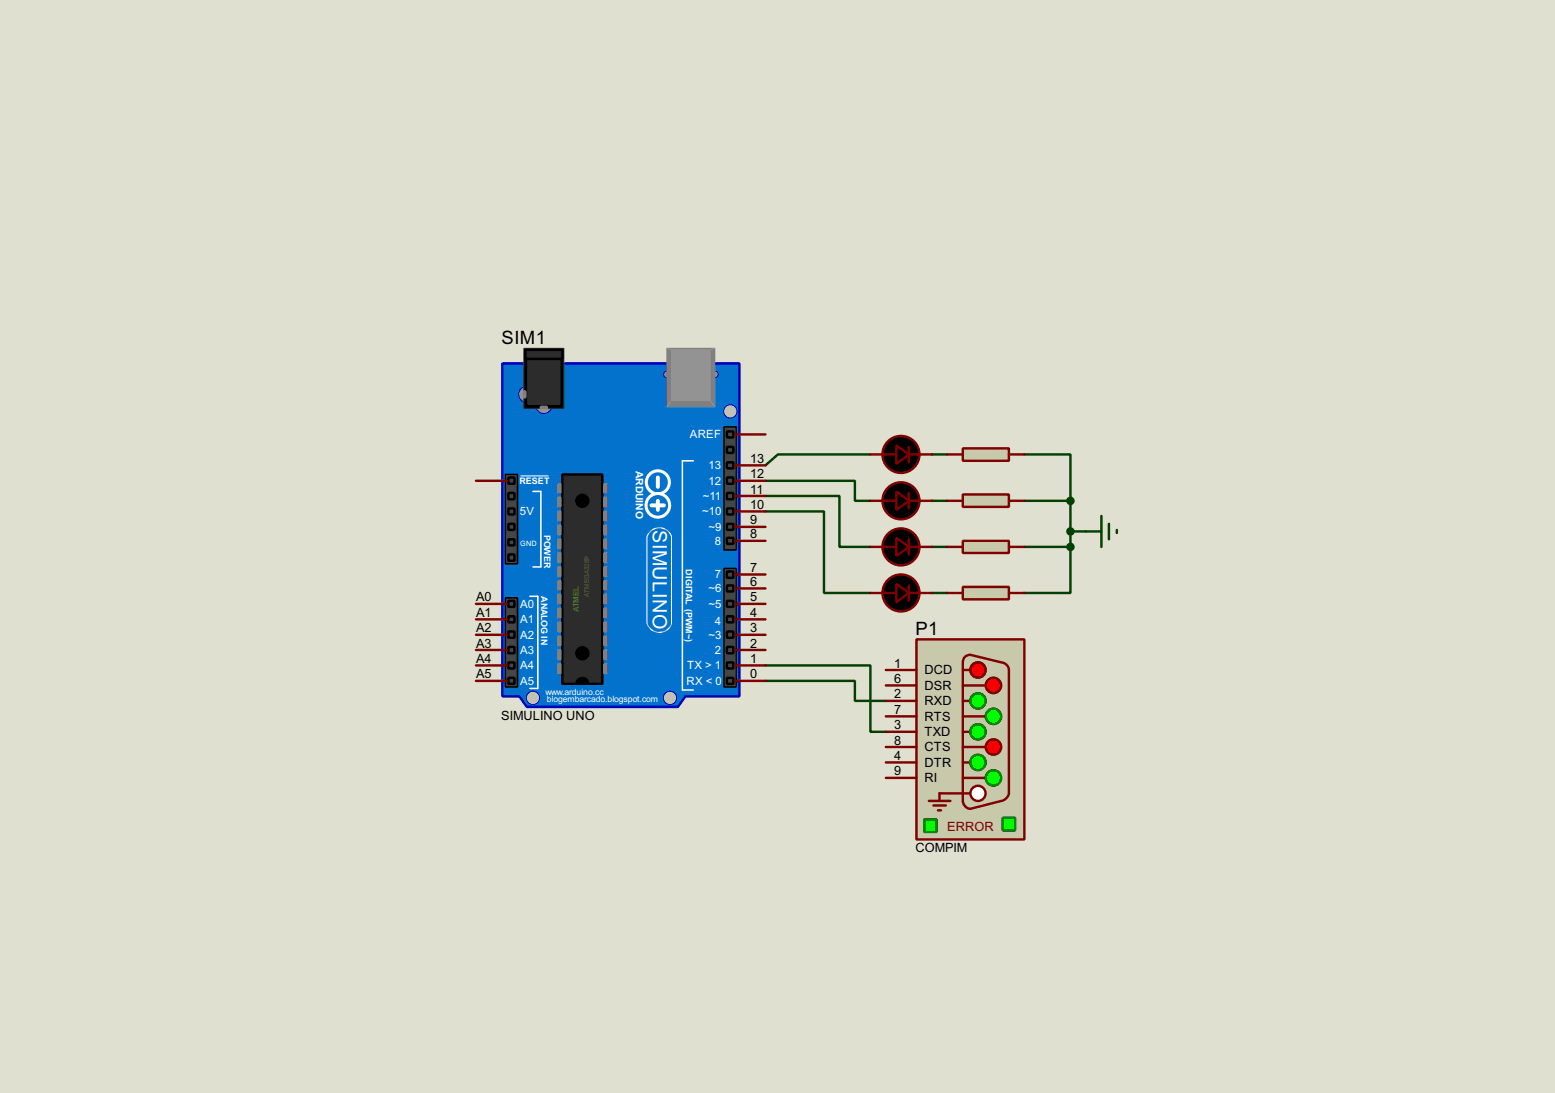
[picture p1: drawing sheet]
<svg xmlns="http://www.w3.org/2000/svg" width="256mm" height="180mm" viewBox="0 0 256 180" stroke-linecap="round" stroke-linejoin="round" font-family="sans-serif">
<path d="M0 0h256.5v180.3h-256.5z" fill="#e0e0d0"/>
<g fill="none" stroke="#004000" stroke-width=".4">
<path d="M126.3 79.3h14.7v3.3h2.6M143.6 75h-15.3l-2 1.8M153.7 75h2.6M169 75h7.6v7.6M126.3 81.8h12.2v8.4h5.1M126.3 84.4h9.6v13.4h7.7M153.7 82.6h2.6M153.7 90.2h2.6M153.7 97.8h2.6M169 82.6h7.6M169 90.2h7.6M176.6 90.2v7.6h-7.6"/>
<path d="M176.6 82.6v7.6M176.6 87.7h2.5M126.3 109.8h17.3v10.9h2.5M126.3 112.3h14.7v3.3h5.1"/>
</g>
<path d="M82.9 60h39.1v54.9h-8.9l-1.3 1.7h-24.9l-1.2-1.7h-2.8z" fill-rule="evenodd" fill="#0272cc" stroke="#0000c0" stroke-width=".4"/>
<path d="M114.4 76h-1.8v37.8h1.8M87.4 98.4h1.3v15.2M89.2 81.1v12.4" fill="none" stroke="#fff" stroke-width=".25"/>
<circle cx="108.7" cy="89.2" r="2.15" fill="#c8c8aa"/>
<circle cx="108.7" cy="89.2" r="2.15" fill="#0272cc"/>
<circle cx="108.7" cy="89.2" r="2.15" fill="none" stroke="#c8c8aa" stroke-width=".16"/>
<circle cx="108.7" cy="89.2" r="2.15" fill="none" stroke="#fff" stroke-width=".16" stroke-dasharray="2 1 .5 1 .5 1"/>
<circle cx="108.7" cy="102.2" r="2.15" fill="#c8c8aa"/>
<circle cx="108.7" cy="102.2" r="2.15" fill="#0272cc"/>
<circle cx="108.7" cy="102.2" r="2.15" fill="none" stroke="#c8c8aa" stroke-width=".16"/>
<circle cx="108.7" cy="102.2" r="2.15" fill="none" stroke="#fff" stroke-width=".16" stroke-dasharray=".5 1"/>
<path d="M106.5 88.7h4.6v14h-4.6z" fill="#0272cc" stroke="#0272cc" stroke-width=".4"/>
<path d="M106.7 88.4v14.5M110.8 88.4v14.5" fill="none" stroke="#fff" stroke-width=".16"/>
<path d="M106.7 87.7l-.5 1.3M110.8 87.7l.5 1.3M106.2 102.2l.8 2.5M111.3 102.2l-.5 1.7" fill="none" stroke="#0272cc" stroke-width=".4"/>
<g fill="#0272cc" stroke="#fff" stroke-width=".5">
<circle cx="108.5" cy="79.6" r="1.9"/>
<circle cx="108.5" cy="83.4" r="1.95"/>
</g>
<path d="M108.5 78.8v1.5M107.5 83.4h2M108.5 82.6v1.5" fill="none" stroke="#fff" stroke-width=".65"/>
<path d="M87.9 81.1h1.3M87.9 93.5h1.3M87.4 113.6h1.3" fill="none" stroke="#fff" stroke-width=".25"/>
<path d="M85.9 78.5h4.6" fill="none" stroke="#fff" stroke-width=".16"/>
<g fill="#c0c0c0" stroke="#0000c0" stroke-width=".16">
<circle cx="110.5" cy="115.1" r="1.1"/>
<circle cx="87.9" cy="115.1" r="1.1"/>
<circle cx="120.4" cy="67.9" r="1.1"/>
</g>
<g fill="#464646" stroke="#000" stroke-width=".25">
<path d="M83.4 78.3h2v14.7h-2z"/>
<path d="M83.4 98.6h2v14.7h-2z"/>
<path d="M119.4 70.4h2.1v20.3h-2.1z"/>
<path d="M119.4 93.8h2.1v19.5h-2.1z"/>
</g>
<path d="M92.8 78.3h6.6v34.5h-6.6z" fill="#2c2c2c" stroke="#000" stroke-width=".4"/>
<g fill="#000" stroke="#000" stroke-width=".16">
<circle cx="96" cy="82.6" r="1.1"/>
<circle cx="96" cy="112.8" r="1.1"/>
<circle cx="96" cy="107.8" r="1.1"/>
</g>
<path d="M92.5 113.6h7.1" fill="none" stroke="#0272cc" stroke-width="1.2"/>
<g fill="#939393" stroke="#0000c0" stroke-width=".16">
<circle cx="117.9" cy="61.8" r=".55"/>
<circle cx="110" cy="61.8" r=".55"/>
</g>
<path d="M110 57.5h7.9v9.6h-7.9z" fill="#808080" stroke="#808080" stroke-width=".16"/>
<path d="M110.8 57.7h6.3v8.4h-6.3z" fill="#939393" stroke="#939393" stroke-width=".16"/>
<path d="M110 57.5l.8 .2M117.9 57.5l-.8 .2M110.8 66.1l-.8 1M117.1 66.1l.8 1" fill="none" stroke="#939393" stroke-width=".16"/>
<g fill="#939393" stroke="#0000c0" stroke-width=".16">
<circle cx="89.7" cy="66.9" r="1.35"/>
<circle cx="86.9" cy="65.1" r="1.35"/>
</g>
<path d="M86.4 57.5h6.6v9.9h-6.6z" fill="#000" stroke="#2c2c2c" stroke-width=".16"/>
<g fill="#808080" stroke="#808080" stroke-width=".4">
<path d="M89.2 67.1h1v.3h-1z"/>
<path d="M86.4 64.6h.3v1h-.3z"/>
</g>
<path d="M87.2 58.2h5.1v8.4h-5.1z" fill="#2c2c2c" stroke="#2c2c2c" stroke-width=".4"/>
<path d="M86.7 57.7h6.1v1.5h-6.1z" fill="#2c2c2c" stroke="#000" stroke-width=".4"/>
<g fill="#808080" stroke="#808080" stroke-width=".25">
<path d="M99.6 79.8h.5v1.5h-.5z"/>
<path d="M99.6 82.1h.5v1.5h-.5z"/>
<path d="M99.6 84.4h.5v1.5h-.5z"/>
<path d="M99.6 86.7h.5v1.5h-.5z"/>
<path d="M99.6 89h.5v1.5h-.5z"/>
<path d="M99.6 91.2h.5v1.6h-.5z"/>
<path d="M99.6 93.5h.5v1.6h-.5z"/>
<path d="M99.6 95.8h.5v1.5h-.5z"/>
<path d="M99.6 98.1h.5v1.5h-.5z"/>
<path d="M99.6 100.4h.5v1.5h-.5z"/>
<path d="M99.6 102.7h.5v1.5h-.5z"/>
<path d="M99.6 105h.5v1.5h-.5z"/>
<path d="M99.6 107.2h.5v1.6h-.5z"/>
<path d="M99.6 109.5h.5v1.6h-.5z"/>
<path d="M92 79.8h.5v1.5h-.5z"/>
<path d="M92 82.1h.5v1.5h-.5z"/>
<path d="M92 84.4h.5v1.5h-.5z"/>
<path d="M92 86.7h.5v1.5h-.5z"/>
<path d="M92 89h.5v1.5h-.5z"/>
<path d="M92 91.2h.5v1.6h-.5z"/>
<path d="M92 93.5h.5v1.6h-.5z"/>
<path d="M92 95.8h.5v1.5h-.5z"/>
<path d="M92 98.1h.5v1.5h-.5z"/>
<path d="M92 100.4h.5v1.5h-.5z"/>
<path d="M92 102.7h.5v1.5h-.5z"/>
<path d="M92 105h.5v1.5h-.5z"/>
<path d="M92 107.2h.5v1.6h-.5z"/>
<path d="M92 109.5h.5v1.6h-.5z"/>
</g>
<g fill="#464646" stroke="#000" stroke-width=".4">
<path d="M83.9 81.3h1v1.1h-1z"/>
<path d="M83.9 86.4h1v1h-1z"/>
<path d="M83.9 91.5h1v1h-1z"/>
<path d="M83.9 99.1h1v1h-1z"/>
<path d="M83.9 101.7h1v1h-1z"/>
<path d="M83.9 104.2h1v1h-1z"/>
<path d="M83.9 106.7h1v1.1h-1z"/>
<path d="M83.9 109.3h1v1h-1z"/>
<path d="M83.9 111.8h1v1h-1z"/>
<path d="M83.9 89h1v1h-1z"/>
<path d="M83.9 83.9h1v1h-1z"/>
<path d="M83.9 78.8h1v1h-1z"/>
<path d="M119.9 71.2h1.1v1h-1.1z"/>
<path d="M119.9 76.3h1.1v1h-1.1z"/>
<path d="M119.9 78.8h1.1v1h-1.1z"/>
<path d="M119.9 81.3h1.1v1.1h-1.1z"/>
<path d="M119.9 83.9h1.1v1h-1.1z"/>
<path d="M119.9 86.4h1.1v1h-1.1z"/>
<path d="M119.9 73.7h1.1v1h-1.1z"/>
<path d="M119.9 94.3h1.1v1h-1.1z"/>
<path d="M119.9 96.6h1.1v1h-1.1z"/>
<path d="M119.9 99.1h1.1v1h-1.1z"/>
<path d="M119.9 101.7h1.1v1h-1.1z"/>
<path d="M119.9 104.2h1.1v1h-1.1z"/>
<path d="M119.9 106.7h1.1v1.1h-1.1z"/>
<path d="M119.9 109.3h1.1v1h-1.1z"/>
<path d="M119.9 111.8h1.1v1h-1.1z"/>
<path d="M119.9 88.7h1.1v1h-1.1z"/>
</g>
<g fill="none" stroke="#800000" stroke-width=".4">
<path d="M78.5 79.3h5.1M121.2 79.3h5.1M121.2 76.8h5.1M121.2 71.7h5.1M143.6 75h4.3M149.9 73.7v2.6M149.9 75h3.8M78.5 99.6h5.1M121.2 99.6h5.1M121.2 97.1h5.1M121.2 94.8h5.1M121.2 89.2h5.1"/>
<path d="M121.2 86.9h5.1M121.2 84.4h5.1M121.2 81.8h5.1M78.5 112.3h5.1M78.5 109.8h5.1M78.5 107.2h5.1M78.5 104.7h5.1M78.5 102.2h5.1M121.2 112.3h5.1M121.2 109.8h5.1M121.2 107.2h5.1M121.2 104.7h5.1"/>
<path d="M121.2 102.2h5.1"/>
</g>
<g fill="#000" stroke="#800000" stroke-width=".4">
<path d="M147.9 73.5l2 1.5-2 1.5z"/>
<circle cx="148.6" cy="75" r="3.1"/>
</g>
<path d="M158.8 74h7.6v2h-7.6z" fill="#c8c8aa" stroke="#800000" stroke-width=".4"/>
<path d="M156.3 75h2.5M166.4 75h2.6M143.6 82.6h4.3M149.9 81.3v2.6M149.9 82.6h3.8" fill="none" stroke="#800000" stroke-width=".4"/>
<g fill="#000" stroke="#800000" stroke-width=".4">
<path d="M147.9 81.1l2 1.5-2 1.5z"/>
<circle cx="148.6" cy="82.6" r="3.1"/>
</g>
<path d="M158.8 81.6h7.6v2h-7.6z" fill="#c8c8aa" stroke="#800000" stroke-width=".4"/>
<path d="M143.6 90.2h4.3M149.9 89v2.5M149.9 90.2h3.8M156.3 82.6h2.5M166.4 82.6h2.6" fill="none" stroke="#800000" stroke-width=".4"/>
<g fill="#000" stroke="#800000" stroke-width=".4">
<path d="M147.9 88.7l2 1.5-2 1.5z"/>
<circle cx="148.6" cy="90.2" r="3.1"/>
</g>
<path d="M158.8 89.2h7.6v2h-7.6z" fill="#c8c8aa" stroke="#800000" stroke-width=".4"/>
<path d="M143.6 97.8h4.3M149.9 96.6v2.5M149.9 97.8h3.8M156.3 90.2h2.5M166.4 90.2h2.6" fill="none" stroke="#800000" stroke-width=".4"/>
<g fill="#000" stroke="#800000" stroke-width=".4">
<path d="M147.9 96.3l2 1.5-2 1.6z"/>
<circle cx="148.6" cy="97.8" r="3.1"/>
</g>
<path d="M158.8 96.8h7.6v2.1h-7.6z" fill="#c8c8aa" stroke="#800000" stroke-width=".4"/>
<path d="M156.3 97.8h2.5M166.4 97.8h2.6" fill="none" stroke="#800000" stroke-width=".4"/>
<path d="M179.1 87.7h2.6M181.7 85.1v5.1M182.9 86.4v2.6M184.2 87.4v.5" fill="none" stroke="#004000" stroke-width=".4"/>
<g fill="#004000" stroke="#004000" stroke-width=".4">
<circle cx="176.5" cy="90.2" r=".5"/>
<circle cx="176.5" cy="82.6" r=".5"/>
<circle cx="176.5" cy="87.7" r=".5"/>
</g>
<path d="M151.2 105.5h17.8v33h-17.8z" fill="#c8c8aa" stroke="#800000" stroke-width=".4"/>
<path d="M159 108.5l.6-.4 .5-.1 5.1 1.3a1.35 1.35 0 0 1 1.2 1.2v20.4a1.59 1.59 0 0 1-1.2 1.2l-5.1 1.3a1.36 1.36 0 0 1-1.3-1.3v-22.8z" fill-rule="evenodd" fill="#c8c8aa" stroke="#800000" stroke-width=".4"/>
<g fill="none" stroke="#800000" stroke-width=".4">
<path d="M158.8 110.5h1.3M158.8 113.1h3.8M158.8 115.6h1.3M158.8 118.2h3.8M152.5 135.2h2v2h-2zM153.2 132.1h3.6M154 132.9h2M154.7 133.7h.5M158.8 120.7h1.3M158.8 123.2h3.8M158.8 125.8h1.3M158.8 128.3h3.8"/>
<path d="M160.1 130.9h-5.1v1.2M165.4 134.9h2v2.1h-2z"/>
<circle cx="161.3" cy="110.5" r="1.25"/>
<circle cx="161.3" cy="115.6" r="1.25"/>
<circle cx="163.8" cy="113.1" r="1.25"/>
<circle cx="163.8" cy="118.2" r="1.25"/>
<circle cx="161.3" cy="120.7" r="1.25"/>
<circle cx="161.3" cy="125.8" r="1.25"/>
<circle cx="163.8" cy="123.2" r="1.25"/>
<circle cx="163.8" cy="128.3" r="1.25"/>
</g>
<circle cx="161.3" cy="130.9" r="1.25" fill="#feffff" stroke="#800000" stroke-width=".4"/>
<g fill="#0f0" stroke="#008000" stroke-width=".4">
<circle cx="161.3" cy="120.7" r="1.25"/>
<circle cx="161.3" cy="115.6" r="1.25"/>
</g>
<circle cx="163.8" cy="123.2" r="1.25" fill="#f00" stroke="#800000" stroke-width=".4"/>
<circle cx="163.8" cy="118.2" r="1.25" fill="#0f0" stroke="#008000" stroke-width=".4"/>
<circle cx="163.8" cy="113.1" r="1.25" fill="#f00" stroke="#800000" stroke-width=".4"/>
<circle cx="161.3" cy="125.8" r="1.25" fill="#0f0" stroke="#008000" stroke-width=".4"/>
<circle cx="161.3" cy="110.5" r="1.25" fill="#f00" stroke="#800000" stroke-width=".4"/>
<circle cx="163.8" cy="128.3" r="1.25" fill="#0f0" stroke="#008000" stroke-width=".4"/>
<g fill="#0f0" stroke="#008000" stroke-width=".4">
<path d="M165.4 134.9h2v2.1h-2z"/>
<path d="M152.5 135.2h2v2h-2z"/>
</g>
<path d="M146.1 115.6h5.1M146.1 118.2h5.1M146.1 113.1h5.1M146.1 110.5h5.1M146.1 120.7h5.1M146.1 123.2h5.1M146.1 125.8h5.1M146.1 128.3h5.1" fill="none" stroke="#800000" stroke-width=".4"/>
<g font-size="3.7" fill="#fff">
<text x="107.6" y="87.4" transform="rotate(90 107.6 87.4)">S</text>
<text x="107.6" y="89.7" transform="rotate(90 107.6 89.7)">IMULINO</text>
</g>
<g font-size="3.4">
<text x="82.7" y="56.8">SIM1</text>
<text x="151" y="104.7">P1</text>
</g>
<g font-size="2.4">
<text x="123.8" y="76.4">13</text>
<text x="123.8" y="84">10</text>
<text x="123.8" y="81.4">11</text>
<text x="123.8" y="78.9">12</text>
<text x="123.8" y="88.8">8</text>
<text x="123.8" y="86.5">9</text>
<text x="123.8" y="94.4">7</text>
<text x="78.5" y="101.8">A1</text>
<text x="78.5" y="99.2">A0</text>
<text x="123.8" y="101.8">4</text>
<text x="123.8" y="99.2">5</text>
<text x="123.8" y="96.7">6</text>
<text x="78.5" y="106.8">A3</text>
<text x="78.5" y="104.3">A2</text>
<text x="123.8" y="106.8">2</text>
<text x="123.8" y="104.3">3</text>
<text x="78.5" y="111.9">A5</text>
<text x="78.5" y="109.4">A4</text>
<text x="123.8" y="111.9">0</text>
<text x="123.8" y="109.4">1</text>
<text x="147.5" y="112.7">6</text>
<text x="147.5" y="110.1">1</text>
<text x="152.5" y="113.8">DSR</text>
<text x="152.5" y="111.2">DCD</text>
<text x="82.7" y="118.7">SIMULINO UNO</text>
<text x="147.5" y="115.2">2</text>
<text x="147.5" y="117.8">7</text>
<text x="152.5" y="116.3">RXD</text>
<text x="152.5" y="118.9">RTS</text>
<text x="147.5" y="120.3">3</text>
<text x="147.5" y="122.8">8</text>
<text x="147.5" y="125.4">4</text>
<text x="152.5" y="121.4">TXD</text>
<text x="152.5" y="123.9">CTS</text>
<text x="147.5" y="127.9">9</text>
<text x="152.5" y="126.5">DTR</text>
<text x="152.5" y="129">RI</text>
<text x="151" y="140.6">COMPIM</text>
</g>
<text font-size="2.4" fill="#800000" x="156.2" y="137.1">ERROR</text>
<g font-size="2.1" fill="#fff">
<text x="113.8" y="72.3">AREF</text>
<text x="116.9" y="77.4">13</text>
<text x="115.9" y="82.5">~11</text>
<text x="116.9" y="80">12</text>
<text x="85.8" y="85">5V</text>
<text x="115.8" y="85">~10</text>
<text x="116.9" y="87.5">~9</text>
<text x="117.9" y="89.9">8</text>
<text x="117.9" y="95.4">7</text>
<text x="85.8" y="100.3">A0</text>
<text x="116.9" y="97.7">~6</text>
<text x="116.9" y="100.3">~5</text>
<text x="85.8" y="102.8">A1</text>
<text x="85.8" y="105.4">A2</text>
<text x="85.8" y="107.9">A3</text>
<text x="116.9" y="105.4">~3</text>
<text x="117.9" y="103.1">4</text>
<text x="117.9" y="107.9">2</text>
<text x="85.8" y="110.4">A4</text>
<text x="85.8" y="113">A5</text>
<text x="113.2" y="113">RX &lt; 0</text>
<text x="113.3" y="110.4">TX &gt; 1</text>
</g>
<text font-size="1.9" fill="#fff" x="104.9" y="77.7" transform="rotate(90 104.9 77.7)">ARDUINO</text>
<g font-size="1.7" fill="#fff">
<text x="85.7" y="79.7">RESET</text>
<text x="89.8" y="88.2" transform="rotate(90 89.8 88.2)">POWER</text>
<text x="113.1" y="93.9" transform="rotate(90 113.1 93.9)">DIGITAL (PWM~)</text>
<text x="89.3" y="98.4" transform="rotate(90 89.3 98.4)">ANALOG IN</text>
</g>
<g font-size="1.6" fill="#fff">
<text x="90" y="114.6">www.arduino.cc</text>
<text x="90.2" y="115.9">blogembarcado.blogspot.com</text>
</g>
<text font-size="1.5" fill="#808000" x="95.5" y="101" transform="rotate(-90 95.5 101)">ATMEL</text>
<text font-size="1.4" fill="#fff" x="85.8" y="90.1">GND</text>
<text font-size="1.2" fill="#808000" x="97.2" y="98.4" transform="rotate(-90 97.2 98.4)">ATMEGA328P</text>
</svg>
